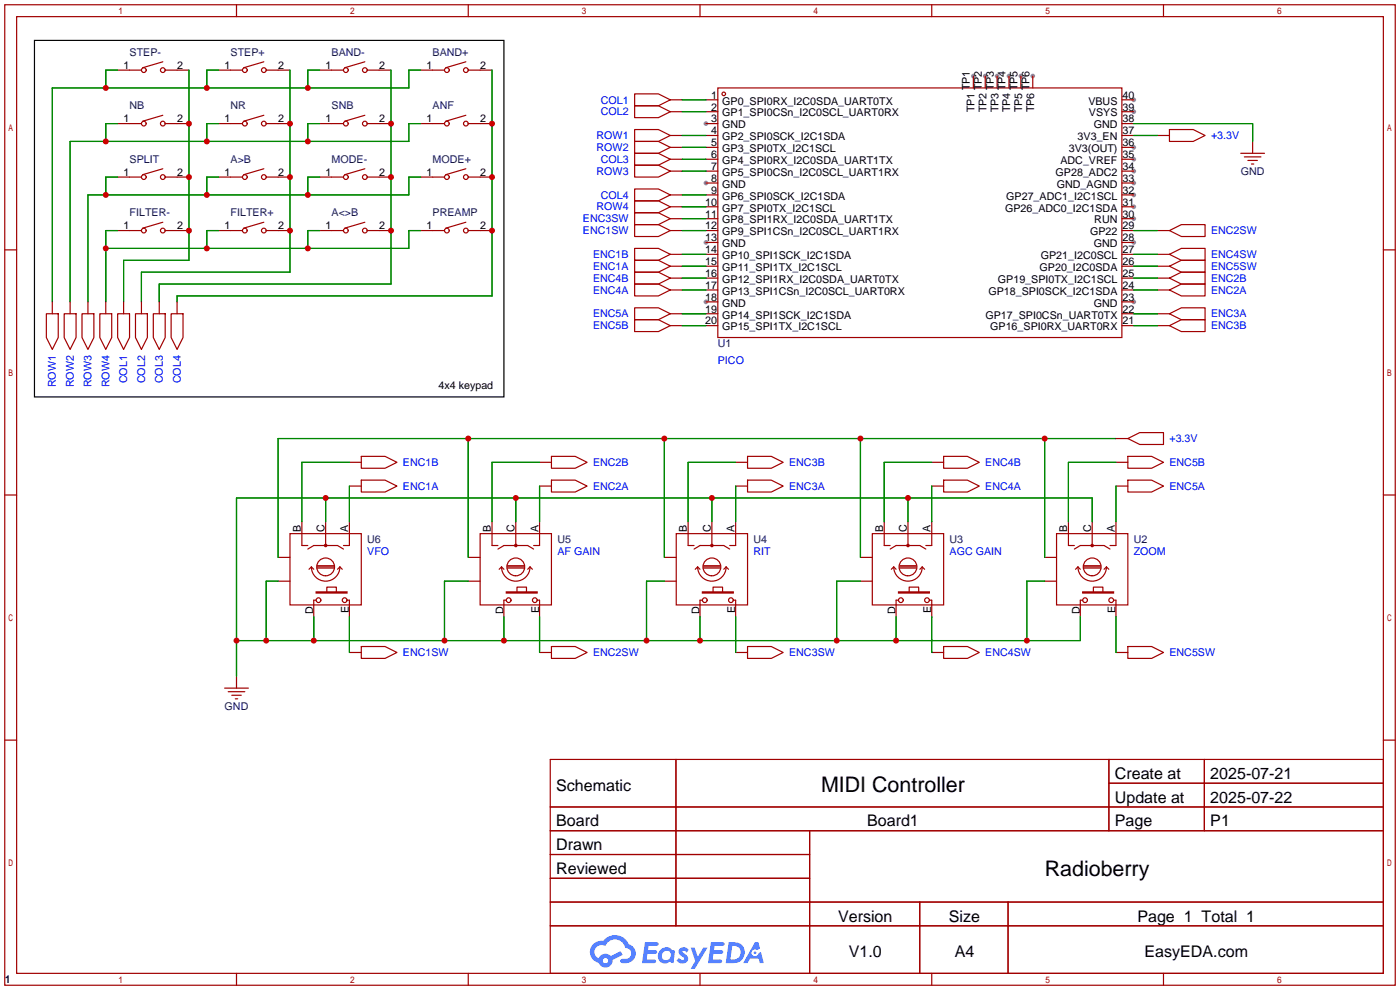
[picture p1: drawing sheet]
<svg xmlns="http://www.w3.org/2000/svg" width="299mm" height="212mm" viewBox="0 0 299 212" stroke-linecap="round" stroke-linejoin="round" font-family="sans-serif">
<g fill="#999">
<circle cx="150.9" cy="26.4" r=".51"/>
<circle cx="150.9" cy="39.1" r=".51"/>
<circle cx="150.9" cy="51.8" r=".51"/>
<circle cx="150.9" cy="64.5" r=".51"/>
<circle cx="242.3" cy="64.5" r=".51"/>
<circle cx="242.3" cy="51.8" r=".51"/>
<circle cx="242.3" cy="46.7" r=".51"/>
<circle cx="242.3" cy="44.2" r=".51"/>
<circle cx="242.3" cy="41.7" r=".51"/>
<circle cx="242.3" cy="39.1" r=".51"/>
<circle cx="242.3" cy="36.6" r=".51"/>
<circle cx="242.3" cy="34" r=".51"/>
<circle cx="242.3" cy="31.5" r=".51"/>
<circle cx="242.3" cy="23.9" r=".51"/>
<circle cx="242.3" cy="21.3" r=".51"/>
<circle cx="208" cy="16.3" r=".51"/>
<circle cx="210.6" cy="16.3" r=".51"/>
<circle cx="213.1" cy="16.3" r=".51"/>
<circle cx="215.6" cy="16.3" r=".51"/>
<circle cx="218.2" cy="16.3" r=".51"/>
<circle cx="220.7" cy="16.3" r=".51"/>
</g>
<g fill="none" stroke="#a10000" stroke-width=".25">
<path d="M1 1h297.2v209.6h-297.2zM3.6 3.6h292.1v204.4h-292.1zM50.5 1v2.6M100.1 1v2.6M149.6 1v2.6M199.1 1v2.6M248.7 1v2.6M1 53.4h2.6M295.7 53.4h2.5M1 105.8h2.6M295.7 105.8h2.5M1 158.2h2.6"/>
<path d="M295.7 158.2h2.5M117.6 162.3h178.1v45.7h-178.1zM117.6 172.5h178.1M117.6 177.5h178.1M144.5 162.3v35.6M173 177.5v30.5M237 162.3v15.2M237 167.4h58.7M257.4 162.3v15.2M117.6 182.6h55.4M117.6 192.8h178.1M117.6 187.7h55.4"/>
<path d="M117.6 197.9h178.1M196.6 192.8v15.2M215.4 192.8v15.2M50.5 208v2.6M100.1 208v2.6M149.6 208v2.6M199.1 208v2.6M248.7 208v2.6"/>
</g>
<g fill="#5487ff">
<path d="M145.3 202.7a1.3 1.3 0 0 1 1.9 .3l-.4 .6a.54 .54 0 0 0-.9-.2l.1 .2a1.34 1.34 0 0 1 .9 1.8 1.47 1.47 0 0 1-2.3-.1l.5-.6 .8 .5a.31 .31 0 0 0 .4-.3 .31 .31 0 0 0-.3-.4 1.12 1.12 0 0 1-.7-1.8z"/>
<path d="M147.6 202.5h.9l.6 2 1.2-2h.9l-2.7 4.6h-.9l1-1.7z"/>
<path d="M137.8 201.4h1.7a1.31 1.31 0 0 1 1.2 .2 .4 .4 0 0 1-.3 .5l-1.8 .1-.1 .9h1.6a.4 .4 0 0 1 .4 .4 .4 .4 0 0 1-.5 .4h-1.6l-.2 1.2h1.4a.46 .46 0 0 1 .5 0 .46 .46 0 0 1 .1 .5l-.4 .2h-2.6z"/>
<path d="M151.9 201.4h1.7a1.32 1.32 0 0 1 1.2 .2 .39 .39 0 0 1-.3 .5l-1.8 .1-.1 .9h1.6a.4 .4 0 0 1 .4 .4 .4 .4 0 0 1-.4 .4h-1.7l-.2 1.2h1.4a.46 .46 0 0 1 .5 0 .46 .46 0 0 1 .1 .5l-.4 .2h-2.6z"/>
<path d="M161.3 201.4h.8l.3 1.3-.6 .4a.75 .75 0 0 0-1.1 .3 .75 .75 0 0 0 .5 1 .75 .75 0 0 0 .9-.7l.5-.2 .6 2.3h-.8l-.3-.9h-1.8l-.5 .9h-1z"/>
<path d="M155.7 201.4l-.6 4.4h1.5a2.27 2.27 0 0 0 2.6-2.2 2.27 2.27 0 0 0-2.7-2.2zM156.5 202.1a1.5 1.5 0 0 1 1.8 1.6 1.5 1.5 0 0 1-1.9 1.4h-.3z"/>
<path d="M141.2 203a1.6 1.6 0 0 0-.3 2.3 1.6 1.6 0 0 0 2.3 .2l.7 .3 .3-2.4-.1-.3-.5-.1a1.58 1.58 0 0 0-2.4 0zM141.8 203.5a.98 .98 0 0 1 1.6 .4 .98 .98 0 0 1-1.1 1.3 .94 .94 0 0 1-.9-.7 .94 .94 0 0 1 .4-1z"/>
<path d="M126.8 201.8a2.37 2.37 0 0 0 1.1 4 1.54 1.54 0 0 0 1.8 1 1.54 1.54 0 0 0 1.2-1.6l2.2-1.1-.5-.8-2 1a1.57 1.57 0 0 0-2.7 .5 1.5 1.5 0 0 1-.7-2.1 1.5 1.5 0 0 1 2.2-.5 2.23 2.23 0 0 1 2.3-1.4 2.23 2.23 0 0 1 2 1.8 1.16 1.16 0 0 1 1.2 1.1 1.16 1.16 0 0 1-1.1 1.2h-.7a.47 .47 0 0 0-.5 .4 .47 .47 0 0 0 .4 .5 2.17 2.17 0 0 0 2.5-.9 2.17 2.17 0 0 0-.3-2.7l-.8-.4a3.2 3.2 0 0 0-5.5-.7l-1.1 .1zM128.8 205.3a.6 .6 0 0 1 1.2 0 .6 .6 0 0 1-1.2 0z"/>
<circle cx="161.4" cy="203.6" r=".28"/>
</g>
<g fill="none" stroke="#a10000" stroke-width=".25">
<path d="M25.1 15h5.1M34.8 13.2l-4.3 1.3M35.3 15h5.1M46.7 15h5.1M56.4 13.2l-4.3 1.3M56.9 15h5.1M68.3 15h5.1M78 13.2l-4.3 1.3M78.5 15h5.1M89.9 15h5.1M99.6 13.2l-4.4 1.3M100.1 15h5.1"/>
<path d="M153.4 18.8h86.4v53.3h-86.4zM208 16.3v2.5M210.6 16.3v2.5M213.1 16.3v2.5M215.6 16.3v2.5M218.2 16.3v2.5M220.7 16.3v2.5M25.1 26.4h5.1M25.1 37.8h5.1M34.8 24.6l-4.3 1.3M34.8 36.1l-4.3 1.2M35.3 26.4h5.1"/>
<path d="M35.3 37.8h5.1M46.7 26.4h5.1M46.7 37.8h5.1M56.4 24.6l-4.3 1.3M56.4 36.1l-4.3 1.2M56.9 26.4h5.1M56.9 37.8h5.1M68.3 26.4h5.1M68.3 37.8h5.1M78 36.1l-4.3 1.2M78 24.6l-4.3 1.3M78.5 26.4h5.1"/>
<path d="M78.5 37.8h5.1M89.9 26.4h5.1M89.9 37.8h5.1M99.6 24.6l-4.4 1.3M99.6 36.1l-4.4 1.2M100.1 26.4h5.1M100.1 37.8h5.1M135.6 20.1h5.1l2.6 1.2-2.6 1.3h-5.1zM135.6 22.6h5.1l2.6 1.3-2.6 1.2h-5.1zM135.6 27.7h5.1l2.6 1.3-2.6 1.2h-5.1zM135.6 30.2h5.1l2.6 1.3-2.6 1.3h-5.1zM135.6 32.8h5.1l2.6 1.2-2.6 1.3h-5.1z"/>
<path d="M135.6 35.3h5.1l2.6 1.3-2.6 1.2h-5.1zM143.3 21.3h2.5M143.3 23.9h2.5M143.3 29h2.5M143.3 31.5h2.5M143.3 34h2.5M143.3 36.6h2.5M150.9 26.4h2.5M150.9 21.3h2.5M150.9 23.9h2.5M150.9 29h2.5M150.9 31.5h2.5"/>
<path d="M150.9 34h2.5M150.9 36.6h2.5M150.9 39.1h2.5M239.8 26.4h2.5M239.8 21.3h2.5M239.8 23.9h2.5M239.8 29h2.5M239.8 31.5h2.5M239.8 34h2.5M239.8 36.6h2.5M239.8 39.1h2.5M247.4 29h2.5"/>
<path d="M249.9 27.7h5.1l2.6 1.3-2.6 1.2h-5.1zM265.2 32.8h5.1M265.9 33.5h3.6M266.7 34.3h2M267.5 35.1h.5M267.7 30.2v2.6M25.1 49.3h5.1M34.8 47.5l-4.3 1.3M35.3 49.3h5.1M46.7 49.3h5.1M56.4 47.5l-4.3 1.3M56.9 49.3h5.1"/>
<path d="M68.3 49.3h5.1M78 47.5l-4.3 1.3M78.5 49.3h5.1M89.9 49.3h5.1M99.6 47.5l-4.4 1.3M100.1 49.3h5.1M135.6 40.4h5.1l2.6 1.3-2.6 1.2h-5.1zM135.6 42.9h5.1l2.6 1.3-2.6 1.3h-5.1zM135.6 45.5h5.1l2.6 1.2-2.6 1.3h-5.1zM135.6 48h5.1l2.6 1.3-2.6 1.2h-5.1zM135.6 53.1h5.1l2.6 1.3-2.6 1.2h-5.1zM135.6 55.6h5.1l2.6 1.3-2.6 1.3h-5.1z"/>
<path d="M135.6 58.2h5.1l2.6 1.2-2.6 1.3h-5.1zM143.3 49.3h2.5M143.3 41.7h2.5M143.3 44.2h2.5M143.3 46.7h2.5M143.3 54.4h2.5M143.3 56.9h2.5M143.3 59.4h2.5M150.9 49.3h2.5M150.9 41.7h2.5M150.9 44.2h2.5M150.9 46.7h2.5"/>
<path d="M150.9 51.8h2.5M150.9 54.4h2.5M150.9 56.9h2.5M150.9 59.4h2.5M239.8 49.3h2.5M239.8 41.7h2.5M239.8 44.2h2.5M239.8 46.7h2.5M239.8 51.8h2.5M239.8 54.4h2.5M239.8 56.9h2.5M239.8 59.4h2.5"/>
<path d="M247.4 49.3h2.5M247.4 54.4h2.5M247.4 56.9h2.5M247.4 59.4h2.5M249.9 59.4l2.6-1.2h5.1v2.5h-5.1zM249.9 56.9l2.6-1.3h5.1v2.6h-5.1zM249.9 54.4l2.6-1.3h5.1v2.5h-5.1zM249.9 49.3l2.6-1.3h5.1v2.5h-5.1zM9.9 67.1h2.5v5l-1.2 2.6-1.3-2.6zM11.2 64.5v2.6M13.7 67.1h2.6v5l-1.3 2.6-1.3-2.6zM15 64.5v2.6"/>
<path d="M17.5 67.1h2.6v5l-1.3 2.6-1.3-2.6zM18.8 64.5v2.6M21.3 67.1h2.6v5l-1.3 2.6-1.3-2.6zM22.6 64.5v2.6M25.1 67.1h2.6v5l-1.3 2.6-1.3-2.6zM26.4 64.5v2.6M29 67.1h2.5v5l-1.3 2.6-1.2-2.6zM30.2 64.5v2.6M32.8 67.1h2.5v5l-1.3 2.6-1.2-2.6zM34 64.5v2.6M36.6 67.1h2.5v5l-1.3 2.6-1.2-2.6zM37.8 64.5v2.6"/>
<path d="M135.6 60.7h5.1l2.6 1.3-2.6 1.2h-5.1zM135.6 65.8h5.1l2.6 1.3-2.6 1.2h-5.1zM135.6 68.3h5.1l2.6 1.3-2.6 1.3h-5.1zM143.3 62h2.5M143.3 67.1h2.5M143.3 69.6h2.5M150.9 62h2.5M150.9 64.5h2.5M150.9 67.1h2.5M150.9 69.6h2.5M239.8 62h2.5M239.8 64.5h2.5"/>
<path d="M239.8 67.1h2.5M239.8 69.6h2.5M247.4 62h2.5M247.4 67.1h2.5M247.4 69.6h2.5M249.9 69.6l2.6-1.3h5.1v2.6h-5.1zM249.9 67.1l2.6-1.3h5.1v2.5h-5.1zM249.9 62l2.6-1.3h5.1v2.5h-5.1zM74.7 98.8h2.5M77.2 97.5h5.1l2.5 1.3-2.5 1.3h-5.1zM115.3 98.8h2.6M117.9 97.5h5l2.6 1.3-2.6 1.3h-5z"/>
<path d="M157.2 98.8h2.6M159.8 97.5h5l2.6 1.3-2.6 1.3h-5zM199.1 98.8h2.6M201.7 97.5h5.1l2.5 1.3-2.5 1.3h-5.1zM238.5 98.8h2.5M238.5 93.7h2.5M241 97.5h5.1l2.6 1.3-2.6 1.3h-5.1zM241 93.7l2.6-1.2h5.1v2.5h-5.1zM59.4 119.1h2.6M62 114h15.2v15.3h-15.2zM64.5 111.5v5.1h1.3M65.8 117.3l1.3-.7h5l1.3 .7"/>
<path d="M69.6 111.5v5.1M74.7 111.5v5.1h-1.3M74.7 103.9h2.5M77.2 102.6h5.1l2.5 1.3-2.5 1.3h-5.1zM100.1 119.1h2.5M102.6 114h15.3v15.3h-15.3zM105.2 111.5v5.1h1.2M106.4 117.3l1.3-.7h5.1l1.2 .7M110.2 111.5v5.1M115.3 111.5v5.1h-1.3M115.3 103.9h2.6M117.9 102.6h5l2.6 1.3-2.6 1.3h-5z"/>
<path d="M142 119.1h2.5M144.5 114h15.3v15.3h-15.3zM147.1 111.5v5.1h1.2M148.3 117.3l1.3-.7h5.1l1.3 .7M152.1 111.5v5.1M157.2 111.5v5.1h-1.2M157.2 103.9h2.6M159.8 102.6h5l2.6 1.3-2.6 1.3h-5zM183.9 119.1h2.5M186.4 114h15.3v15.3h-15.3zM189 111.5v5.1h1.2M190.2 117.3l1.3-.7h5.1l1.3 .7"/>
<path d="M194.1 111.5v5.1M199.1 111.5v5.1h-1.2M199.1 103.9h2.6M201.7 102.6h5.1l2.5 1.3-2.5 1.3h-5.1zM223.3 119.1h2.5M225.8 114h15.2v15.3h-15.2zM228.3 111.5v5.1h1.3M229.6 117.3l1.3-.7h5.1l1.2 .7M233.4 111.5v5.1M238.5 111.5v5.1h-1.3M238.5 103.9h2.5M241 102.6h5.1l2.6 1.3-2.6 1.3h-5.1z"/>
<path d="M59.4 124.2h2.6M66.5 121.2a3 3 0 0 0 3.1 3 3 3 0 0 0 3-3M66.5 121.2l.6 .5M66.5 121.2l-.5 .5M67.6 126.5h6.6v.2h-6.6zM67.6 128.3h-.5v3.5M67.8 121.4h3.6M67.8 121.2h3.6M67.8 120.9h3.6M69.5 123.1a1.91 1.91 0 0 1-1.6-2.8 1.91 1.91 0 0 1 3.2-.3 1.91 1.91 0 0 1-1 3l-.5 .1M69.8 126.5v-1h2.1v1M72.6 121.2l.6 .5"/>
<path d="M72.6 121.2l-.5 .5M74.2 128.3h.5v3.5M74.7 139.4h2.5M77.2 138.2h5.1l2.5 1.2-2.5 1.3h-5.1zM100.1 124.2h2.5M107.2 121.2a3 3 0 0 0 3 3 3 3 0 0 0 3.1-3M107.2 121.2l.5 .5M107.2 121.2l-.5 .5M108.2 126.5h6.6v.2h-6.6zM108.2 128.3h-.5v3.5M108.5 121.4h3.5M108.5 121.2h3.5"/>
<path d="M108.5 120.9h3.5M110.2 123.1a1.91 1.91 0 0 1-1.7-2.8 1.91 1.91 0 0 1 3.2-.3 1.91 1.91 0 0 1-1 3l-.5 .1M110.5 126.5v-1h2v1M113.3 121.2l.5 .5M113.3 121.2l-.5 .5M114.8 128.3h.5v3.5M115.3 139.4h2.6M117.9 138.2h5l2.6 1.2-2.6 1.3h-5zM142 124.2h2.5M149.1 121.2a3 3 0 0 0 3 3 3 3 0 0 0 3.1-3M149.1 121.2l.5 .5M149.1 121.2l-.5 .5"/>
<path d="M150.1 126.5h6.6v.2h-6.6zM150.1 128.3h-.5v3.5M150.4 121.4h3.5M150.4 121.2h3.5M150.4 120.9h3.5M152.1 123.1a1.91 1.91 0 0 1-1.6-2.8 1.91 1.91 0 0 1 3.1-.3 1.91 1.91 0 0 1-.9 3l-.6 .1M152.4 126.5v-1h2v1M155.2 121.2l.5 .5M155.2 121.2l-.5 .5M156.7 128.3h.5v3.5M157.2 139.4h2.6M159.8 138.2h5l2.6 1.2-2.6 1.3h-5z"/>
<path d="M183.9 124.2h2.5M191 121.2a3 3 0 0 0 3.1 3 3 3 0 0 0 3-3M191 121.2l.5 .5M191 121.2l-.5 .5M192 126.5h6.6v.2h-6.6zM192 128.3h-.5v3.5M192.3 121.4h3.5M192.3 121.2h3.5M192.3 120.9h3.5M194 123.1a1.91 1.91 0 0 1-1.6-2.8 1.91 1.91 0 0 1 3.1-.3 1.91 1.91 0 0 1-.9 3l-.5 .1M194.3 126.5v-1h2v1M197.1 121.2l.5 .5"/>
<path d="M197.1 121.2l-.5 .5M198.6 128.3h.5v3.5M199.1 139.4h2.6M201.7 138.2h5.1l2.5 1.2-2.5 1.3h-5.1zM223.3 124.2h2.5M230.4 121.2a3 3 0 0 0 3 3 3 3 0 0 0 3.1-3M230.4 121.2l.5 .5M230.4 121.2l-.5 .5M231.4 126.5h6.6v.2h-6.6zM231.4 128.3h-.5v3.5M231.6 121.4h3.6M231.6 121.2h3.6"/>
<path d="M231.6 120.9h3.6M233.3 123.1a1.91 1.91 0 0 1-1.6-2.8 1.91 1.91 0 0 1 3.2-.3 1.91 1.91 0 0 1-1 3l-.5 .1M233.7 126.5v-1h2v1M236.5 121.2l.5 .5M236.5 121.2l-.5 .5M238 128.3h.5v3.5M238.5 139.4h2.5M241 138.2h5.1l2.6 1.2-2.6 1.3h-5.1zM48 147.1h5.1M48.8 147.8h3.5M49.5 148.6h2.1M50.3 149.4h.5"/>
<path d="M50.5 144.5v2.6"/>
<circle cx="30.7" cy="15" r=".51"/>
<circle cx="34.8" cy="15" r=".51"/>
<circle cx="52.3" cy="15" r=".51"/>
<circle cx="56.4" cy="15" r=".51"/>
<circle cx="73.9" cy="15" r=".51"/>
<circle cx="78" cy="15" r=".51"/>
<circle cx="95.5" cy="15" r=".51"/>
<circle cx="99.6" cy="15" r=".51"/>
<circle cx="30.7" cy="37.8" r=".51"/>
<circle cx="30.7" cy="26.4" r=".51"/>
<circle cx="34.8" cy="37.8" r=".51"/>
<circle cx="34.8" cy="26.4" r=".51"/>
<circle cx="52.3" cy="37.8" r=".51"/>
<circle cx="52.3" cy="26.4" r=".51"/>
<circle cx="56.4" cy="37.8" r=".51"/>
<circle cx="56.4" cy="26.4" r=".51"/>
<circle cx="73.9" cy="37.8" r=".51"/>
<circle cx="73.9" cy="26.4" r=".51"/>
<circle cx="78" cy="37.8" r=".51"/>
<circle cx="78" cy="26.4" r=".51"/>
<circle cx="95.5" cy="37.8" r=".51"/>
<circle cx="95.5" cy="26.4" r=".51"/>
<circle cx="99.6" cy="37.8" r=".51"/>
<circle cx="99.6" cy="26.4" r=".51"/>
<circle cx="154.7" cy="20.1" r=".38"/>
<circle cx="30.7" cy="49.3" r=".51"/>
<circle cx="34.8" cy="49.3" r=".51"/>
<circle cx="52.3" cy="49.3" r=".51"/>
<circle cx="56.4" cy="49.3" r=".51"/>
<circle cx="73.9" cy="49.3" r=".51"/>
<circle cx="78" cy="49.3" r=".51"/>
<circle cx="95.5" cy="49.3" r=".51"/>
<circle cx="99.6" cy="49.3" r=".51"/>
<circle cx="69.6" cy="116.6" r=".25"/>
<circle cx="110.2" cy="116.6" r=".25"/>
<circle cx="152.1" cy="116.6" r=".25"/>
<circle cx="194.1" cy="116.6" r=".25"/>
<circle cx="233.4" cy="116.6" r=".25"/>
<circle cx="68.1" cy="128.3" r=".51"/>
<circle cx="73.7" cy="128.3" r=".51"/>
<circle cx="108.7" cy="128.3" r=".51"/>
<circle cx="114.3" cy="128.3" r=".51"/>
<circle cx="150.6" cy="128.3" r=".51"/>
<circle cx="156.2" cy="128.3" r=".51"/>
<circle cx="192.5" cy="128.3" r=".51"/>
<circle cx="198.1" cy="128.3" r=".51"/>
<circle cx="231.9" cy="128.3" r=".51"/>
<circle cx="237.5" cy="128.3" r=".51"/>
</g>
<g fill="none" stroke="#008700" stroke-width=".25">
<path d="M25.1 15h-2.5v3.8M40.4 15v40.6h-14v8.9M46.7 15h-2.5v3.8M62 15v43.2h-31.8v6.3M68.3 15h-2.5v3.8M83.6 15v45.7h-49.6v3.8M89.9 15h-2.5v3.8h-76.2v45.7M105.2 15v48.2h-67.4v1.3M25.1 26.4h-2.5v3.8M25.1 37.8h-2.5v3.9M46.7 26.4h-2.5v3.8M46.7 37.8h-2.5v3.9"/>
<path d="M68.3 26.4h-2.5v3.8M68.3 37.8h-2.5v3.9M89.9 26.4h-2.5v3.8h-72.4v34.3M89.9 37.8h-2.5v3.9h-68.6v22.8M145.8 21.3h5.1M145.8 23.9h5.1M145.8 29h5.1M145.8 31.5h5.1M145.8 34h5.1M145.8 36.6h5.1M242.3 26.4h25.4v3.8M242.3 29h5.1"/>
<path d="M25.1 49.3h-2.5v15.2M46.7 49.3h-2.5v3.8M68.3 49.3h-2.5v3.8M89.9 49.3h-2.5v3.8h-64.8M145.8 41.7h5.1M145.8 49.3h5.1M145.8 44.2h5.1M145.8 54.4h5.1M145.8 56.9h5.1M145.8 59.4h5.1M145.8 46.7h5.1M242.3 49.3h5.1"/>
<path d="M242.3 54.4h5.1M242.3 56.9h5.1M242.3 59.4h5.1M145.8 62h5.1M145.8 67.1h5.1M145.8 69.6h5.1M242.3 62h5.1M242.3 67.1h5.1M242.3 69.6h5.1M74.7 98.8h-10.2v12.7M100.1 93.7v25.4M115.3 98.8h-10.1v12.7"/>
<path d="M142 93.7v25.4M157.2 98.8h-10.1v12.7M183.9 93.7v25.4M199.1 98.8h-10.1v12.7M223.3 93.7v25.4M238.5 98.8h-10.2v12.7M238.5 93.7h-179.1v25.4M69.6 106.4v5.1M74.7 103.9v7.6M110.2 106.4v5.1M115.3 103.9v7.6M152.1 106.4v5.1"/>
<path d="M157.2 103.9v7.6M194.1 106.4v5.1M199.1 103.9v7.6M233.4 111.5v-5.1h-182.9v38.1M238.5 103.9v7.6M59.4 124.2h-2.5v12.7M67.1 131.8v5.1M74.7 131.8v7.6M100.1 124.2h-5.1v12.7M107.7 131.8v5.1M115.3 131.8v7.6M142 124.2h-3.8v12.7"/>
<path d="M149.6 131.8v5.1M157.2 131.8v7.6M183.9 124.2h-5.1v12.7M191.5 131.8v5.1M199.1 131.8v7.6M223.3 124.2h-3.8v12.7M230.9 131.8v5.1h-180.4M238.5 131.8v7.6"/>
</g>
<path d="M7.4 8.6h100.3v76.2h-100.3z" fill="none" stroke="#000" stroke-width=".25"/>
<g fill="#c00">
<circle cx="22.6" cy="18.8" r=".63"/>
<circle cx="44.2" cy="18.8" r=".63"/>
<circle cx="65.8" cy="18.8" r=".63"/>
<circle cx="22.6" cy="30.2" r=".63"/>
<circle cx="44.2" cy="30.2" r=".63"/>
<circle cx="65.8" cy="30.2" r=".63"/>
<circle cx="22.6" cy="41.7" r=".63"/>
<circle cx="44.2" cy="41.7" r=".63"/>
<circle cx="65.8" cy="41.7" r=".63"/>
<circle cx="44.2" cy="53.1" r=".63"/>
<circle cx="22.6" cy="53.1" r=".63"/>
<circle cx="65.8" cy="53.1" r=".63"/>
<circle cx="40.4" cy="26.4" r=".63"/>
<circle cx="40.4" cy="37.8" r=".63"/>
<circle cx="40.4" cy="49.3" r=".63"/>
<circle cx="62" cy="26.4" r=".63"/>
<circle cx="62" cy="37.8" r=".63"/>
<circle cx="62" cy="49.3" r=".63"/>
<circle cx="83.6" cy="26.4" r=".63"/>
<circle cx="83.6" cy="37.8" r=".63"/>
<circle cx="83.6" cy="49.3" r=".63"/>
<circle cx="105.2" cy="26.4" r=".63"/>
<circle cx="105.2" cy="37.8" r=".63"/>
<circle cx="105.2" cy="49.3" r=".63"/>
<circle cx="69.6" cy="106.4" r=".63"/>
<circle cx="110.2" cy="106.4" r=".63"/>
<circle cx="152.1" cy="106.4" r=".63"/>
<circle cx="194.1" cy="106.4" r=".63"/>
<circle cx="50.5" cy="136.9" r=".63"/>
<circle cx="56.9" cy="136.9" r=".63"/>
<circle cx="67.1" cy="136.9" r=".63"/>
<circle cx="95" cy="136.9" r=".63"/>
<circle cx="107.7" cy="136.9" r=".63"/>
<circle cx="138.2" cy="136.9" r=".63"/>
<circle cx="149.6" cy="136.9" r=".63"/>
<circle cx="178.8" cy="136.9" r=".63"/>
<circle cx="191.5" cy="136.9" r=".63"/>
<circle cx="219.5" cy="136.9" r=".63"/>
<circle cx="223.3" cy="93.7" r=".63"/>
<circle cx="183.9" cy="93.7" r=".63"/>
<circle cx="142" cy="93.7" r=".63"/>
<circle cx="100.1" cy="93.7" r=".63"/>
</g>
<g font-size="4.6">
<text x="175.5" y="169.3">MIDI Controller</text>
<text x="223.3" y="187.1">Radioberry</text>
</g>
<g font-size="3.4">
<text x="238.3" y="166.5">Create at</text>
<text x="258.7" y="166.5">2025-07-21</text>
<text x="118.9" y="169">Schematic</text>
<text x="238.3" y="171.6">Update at</text>
<text x="258.7" y="171.6">2025-07-22</text>
<text x="118.9" y="176.6">Board</text>
<text x="185.3" y="176.6">Board1</text>
<text x="238.3" y="176.6">Page</text>
<text x="258.7" y="176.6">P1</text>
<text x="118.9" y="181.7">Drawn</text>
<text x="118.9" y="186.8">Reviewed</text>
<text x="179.1" y="197">Version</text>
<text x="202.8" y="197">Size</text>
<text x="243.1" y="197">Page 1 Total 1</text>
<text x="181.4" y="204.6">V1.0</text>
<text x="204" y="204.6">A4</text>
<text x="244.6" y="204.6">EasyEDA.com</text>
</g>
<g font-size="2.3" fill="#000080">
<text x="27.7" y="12">STEP-</text>
<text x="49.3" y="12">STEP+</text>
<text x="70.9" y="12">BAND-</text>
<text x="92.5" y="12">BAND+</text>
<text x="27.7" y="23.4">NB</text>
<text x="49.3" y="23.4">NR</text>
<text x="70.9" y="23.4">SNB</text>
<text x="92.5" y="23.4">ANF</text>
<text x="27.7" y="34.8">SPLIT</text>
<text x="49.3" y="34.8">A&gt;B</text>
<text x="70.9" y="34.8">MODE-</text>
<text x="92.5" y="34.8">MODE+</text>
<text x="265.2" y="37.4">GND</text>
<text x="27.7" y="46.3">FILTER-</text>
<text x="49.3" y="46.3">FILTER+</text>
<text x="70.9" y="46.3">A&lt;&gt;B</text>
<text x="92.5" y="46.3">PREAMP</text>
<text x="153.4" y="74.2">U1</text>
<text x="78.5" y="116.1">U6</text>
<text x="119.1" y="116.1">U5</text>
<text x="161" y="116.1">U4</text>
<text x="202.9" y="116.1">U3</text>
<text x="242.3" y="116.1">U2</text>
<text x="48" y="151.7">GND</text>
<text x="1" y="210.1">1</text>
</g>
<g font-size="2.3">
<text x="26.4" y="14.7">1</text>
<text x="37.8" y="14.7">2</text>
<text x="48" y="14.7">1</text>
<text x="59.4" y="14.7">2</text>
<text x="69.6" y="14.7">1</text>
<text x="81" y="14.7">2</text>
<text x="91.2" y="14.7">1</text>
<text x="102.6" y="14.7">2</text>
<text x="152" y="21.1">1</text>
<text x="152" y="23.6">2</text>
<text x="154.4" y="22.4">GP0_SPI0RX_I2C0SDA_UART0TX</text>
<text x="207.3" y="19.3" transform="rotate(-90 207.3 19.3)">TP1</text>
<text x="208.3" y="24" transform="rotate(-90 208.3 24)">TP1</text>
<text x="209.8" y="19.3" transform="rotate(-90 209.8 19.3)">TP2</text>
<text x="210.8" y="24" transform="rotate(-90 210.8 24)">TP2</text>
<text x="212.4" y="19.3" transform="rotate(-90 212.4 19.3)">TP3</text>
<text x="213.4" y="24" transform="rotate(-90 213.4 24)">TP3</text>
<text x="214.9" y="19.3" transform="rotate(-90 214.9 19.3)">TP4</text>
<text x="215.9" y="24" transform="rotate(-90 215.9 24)">TP4</text>
<text x="217.5" y="19.3" transform="rotate(-90 217.5 19.3)">TP5</text>
<text x="218.5" y="24" transform="rotate(-90 218.5 24)">TP5</text>
<text x="220" y="19.3" transform="rotate(-90 220 19.3)">TP6</text>
<text x="221" y="24" transform="rotate(-90 221 24)">TP6</text>
<text x="232.6" y="22.4">VBUS</text>
<text x="239.9" y="23.6">39</text>
<text x="239.9" y="21.1">40</text>
<text x="26.4" y="26.2">1</text>
<text x="37.8" y="26.2">2</text>
<text x="48" y="26.2">1</text>
<text x="59.4" y="26.2">2</text>
<text x="69.6" y="26.2">1</text>
<text x="81" y="26.2">2</text>
<text x="91.2" y="26.2">1</text>
<text x="102.6" y="26.2">2</text>
<text x="152" y="26.2">3</text>
<text x="152" y="28.7">4</text>
<text x="154.4" y="24.9">GP1_SPI0CSn_I2C0SCL_UART0RX</text>
<text x="154.4" y="27.4">GND</text>
<text x="154.4" y="30">GP2_SPI0SCK_I2C1SDA</text>
<text x="230.3" y="30">3V3_EN</text>
<text x="232.7" y="24.9">VSYS</text>
<text x="233.8" y="27.4">GND</text>
<text x="239.9" y="28.7">37</text>
<text x="239.9" y="26.2">38</text>
<text x="152" y="31.2">5</text>
<text x="152" y="33.8">6</text>
<text x="154.4" y="32.5">GP3_SPI0TX_I2C1SCL</text>
<text x="154.4" y="35.1">GP4_SPI0RX_I2C0SDA_UART1TX</text>
<text x="226.6" y="35.1">ADC_VREF</text>
<text x="228.4" y="32.5">3V3(OUT)</text>
<text x="239.9" y="33.8">35</text>
<text x="239.9" y="31.2">36</text>
<text x="26.4" y="37.6">1</text>
<text x="37.8" y="37.6">2</text>
<text x="48" y="37.6">1</text>
<text x="59.4" y="37.6">2</text>
<text x="69.6" y="37.6">1</text>
<text x="81" y="37.6">2</text>
<text x="91.2" y="37.6">1</text>
<text x="102.6" y="37.6">2</text>
<text x="152" y="36.3">7</text>
<text x="152" y="38.9">8</text>
<text x="152" y="41.4">9</text>
<text x="154.4" y="37.6">GP5_SPI0CSn_I2C0SCL_UART1RX</text>
<text x="154.4" y="40.1">GND</text>
<text x="225.6" y="37.6">GP28_ADC2</text>
<text x="225.9" y="40.1">GND_AGND</text>
<text x="239.9" y="41.4">32</text>
<text x="239.9" y="38.9">33</text>
<text x="239.9" y="36.3">34</text>
<text x="150.7" y="43.9">10</text>
<text x="150.7" y="46.5">11</text>
<text x="154.4" y="42.7">GP6_SPI0SCK_I2C1SDA</text>
<text x="154.4" y="45.2">GP7_SPI0TX_I2C1SCL</text>
<text x="154.4" y="47.8">GP8_SPI1RX_I2C0SDA_UART1TX</text>
<text x="214.8" y="45.2">GP26_ADC0_I2C1SDA</text>
<text x="215.1" y="42.7">GP27_ADC1_I2C1SCL</text>
<text x="233.9" y="47.8">RUN</text>
<text x="239.9" y="46.5">30</text>
<text x="239.9" y="43.9">31</text>
<text x="26.4" y="49">1</text>
<text x="37.8" y="49">2</text>
<text x="48" y="49">1</text>
<text x="59.4" y="49">2</text>
<text x="69.6" y="49">1</text>
<text x="81" y="49">2</text>
<text x="91.2" y="49">1</text>
<text x="102.6" y="49">2</text>
<text x="150.7" y="49">12</text>
<text x="150.7" y="51.6">13</text>
<text x="154.4" y="50.3">GP9_SPI1CSn_I2C0SCL_UART1RX</text>
<text x="154.4" y="52.8">GND</text>
<text x="233" y="50.3">GP22</text>
<text x="233.8" y="52.8">GND</text>
<text x="239.9" y="51.6">28</text>
<text x="239.9" y="49">29</text>
<text x="150.7" y="54.1">14</text>
<text x="150.7" y="56.6">15</text>
<text x="150.7" y="59.2">16</text>
<text x="154.4" y="55.4">GP10_SPI1SCK_I2C1SDA</text>
<text x="154.4" y="57.9">GP11_SPI1TX_I2C1SCL</text>
<text x="222.2" y="57.9">GP20_I2C0SDA</text>
<text x="222.4" y="55.4">GP21_I2C0SCL</text>
<text x="239.9" y="59.2">25</text>
<text x="239.9" y="56.6">26</text>
<text x="239.9" y="54.1">27</text>
<text x="150.7" y="61.7">17</text>
<text x="150.7" y="64.3">18</text>
<text x="154.4" y="60.5">GP12_SPI1RX_I2C0SDA_UART0TX</text>
<text x="154.4" y="63">GP13_SPI1CSn_I2C0SCL_UART0RX</text>
<text x="154.4" y="65.5">GND</text>
<text x="211.2" y="63">GP18_SPI0SCK_I2C1SDA</text>
<text x="213.3" y="60.5">GP19_SPI0TX_I2C1SCL</text>
<text x="233.8" y="65.5">GND</text>
<text x="239.9" y="64.3">23</text>
<text x="239.9" y="61.7">24</text>
<text x="150.7" y="66.8">19</text>
<text x="150.7" y="69.3">20</text>
<text x="154.4" y="68.1">GP14_SPI1SCK_I2C1SDA</text>
<text x="154.4" y="70.6">GP15_SPI1TX_I2C1SCL</text>
<text x="210.6" y="68.1">GP17_SPI0CSn_UART0TX</text>
<text x="211.6" y="70.6">GP16_SPI0RX_UART0RX</text>
<text x="239.9" y="69.3">21</text>
<text x="239.9" y="66.8">22</text>
<text x="93.7" y="83.1">4x4 keypad</text>
<text x="64.3" y="113.8" transform="rotate(-90 64.3 113.8)">B</text>
<text x="69.3" y="113.8" transform="rotate(-90 69.3 113.8)">C</text>
<text x="74.4" y="113.8" transform="rotate(-90 74.4 113.8)">A</text>
<text x="104.9" y="113.8" transform="rotate(-90 104.9 113.8)">B</text>
<text x="110" y="113.8" transform="rotate(-90 110 113.8)">C</text>
<text x="115.1" y="113.8" transform="rotate(-90 115.1 113.8)">A</text>
<text x="146.8" y="113.8" transform="rotate(-90 146.8 113.8)">B</text>
<text x="151.9" y="113.8" transform="rotate(-90 151.9 113.8)">C</text>
<text x="157" y="113.8" transform="rotate(-90 157 113.8)">A</text>
<text x="188.7" y="113.8" transform="rotate(-90 188.7 113.8)">B</text>
<text x="193.8" y="113.8" transform="rotate(-90 193.8 113.8)">C</text>
<text x="198.9" y="113.8" transform="rotate(-90 198.9 113.8)">A</text>
<text x="228.1" y="113.8" transform="rotate(-90 228.1 113.8)">B</text>
<text x="233.2" y="113.8" transform="rotate(-90 233.2 113.8)">C</text>
<text x="238.3" y="113.8" transform="rotate(-90 238.3 113.8)">A</text>
<text x="67" y="131.2" transform="rotate(-90 67 131.2)">D</text>
<text x="74.6" y="131.1" transform="rotate(-90 74.6 131.1)">E</text>
<text x="107.6" y="131.2" transform="rotate(-90 107.6 131.2)">D</text>
<text x="115.2" y="131.1" transform="rotate(-90 115.2 131.1)">E</text>
<text x="149.5" y="131.2" transform="rotate(-90 149.5 131.2)">D</text>
<text x="157.1" y="131.1" transform="rotate(-90 157.1 131.1)">E</text>
<text x="191.4" y="131.2" transform="rotate(-90 191.4 131.2)">D</text>
<text x="199" y="131.1" transform="rotate(-90 199 131.1)">E</text>
<text x="230.8" y="131.2" transform="rotate(-90 230.8 131.2)">D</text>
<text x="238.4" y="131.1" transform="rotate(-90 238.4 131.1)">E</text>
</g>
<g font-size="2.3" fill="#00f">
<text x="128.4" y="22.1">COL1</text>
<text x="127.5" y="29.7">ROW1</text>
<text x="128.4" y="24.7">COL2</text>
<text x="258.8" y="29.7">+3.3V</text>
<text x="127.5" y="32.3">ROW2</text>
<text x="128.4" y="34.8">COL3</text>
<text x="127.5" y="37.4">ROW3</text>
<text x="124.6" y="47.5">ENC3SW</text>
<text x="127.5" y="45">ROW4</text>
<text x="128.4" y="42.4">COL4</text>
<text x="124.6" y="50.1">ENC1SW</text>
<text x="258.8" y="50.1">ENC2SW</text>
<text x="126.7" y="55.1">ENC1B</text>
<text x="126.7" y="57.7">ENC1A</text>
<text x="258.8" y="57.7">ENC5SW</text>
<text x="258.8" y="55.1">ENC4SW</text>
<text x="126.7" y="60.2">ENC4B</text>
<text x="126.7" y="62.8">ENC4A</text>
<text x="258.8" y="62.8">ENC2A</text>
<text x="258.8" y="60.2">ENC2B</text>
<text x="126.7" y="67.8">ENC5A</text>
<text x="126.7" y="70.4">ENC5B</text>
<text x="258.8" y="70.4">ENC3B</text>
<text x="258.8" y="67.8">ENC3A</text>
<text x="153.4" y="77.8">PICO</text>
<text x="12" y="82.8" transform="rotate(-90 12 82.8)">ROW1</text>
<text x="15.8" y="82.8" transform="rotate(-90 15.8 82.8)">ROW2</text>
<text x="19.6" y="82.8" transform="rotate(-90 19.6 82.8)">ROW3</text>
<text x="23.4" y="82.8" transform="rotate(-90 23.4 82.8)">ROW4</text>
<text x="27.2" y="81.9" transform="rotate(-90 27.2 81.9)">COL1</text>
<text x="31" y="81.9" transform="rotate(-90 31 81.9)">COL2</text>
<text x="34.8" y="81.9" transform="rotate(-90 34.8 81.9)">COL3</text>
<text x="38.6" y="81.9" transform="rotate(-90 38.6 81.9)">COL4</text>
<text x="249.9" y="94.5">+3.3V</text>
<text x="86.1" y="99.6">ENC1B</text>
<text x="126.7" y="99.6">ENC2B</text>
<text x="168.7" y="99.6">ENC3B</text>
<text x="210.6" y="99.6">ENC4B</text>
<text x="249.9" y="99.6">ENC5B</text>
<text x="86.1" y="104.7">ENC1A</text>
<text x="126.7" y="104.7">ENC2A</text>
<text x="168.7" y="104.7">ENC3A</text>
<text x="210.6" y="104.7">ENC4A</text>
<text x="249.9" y="104.7">ENC5A</text>
<text x="78.5" y="118.6">VFO</text>
<text x="119.1" y="118.6">AF GAIN</text>
<text x="161" y="118.6">RIT</text>
<text x="202.9" y="118.6">AGC GAIN</text>
<text x="242.3" y="118.6">ZOOM</text>
<text x="86.1" y="140.2">ENC1SW</text>
<text x="126.7" y="140.2">ENC2SW</text>
<text x="168.7" y="140.2">ENC3SW</text>
<text x="210.6" y="140.2">ENC4SW</text>
<text x="249.9" y="140.2">ENC5SW</text>
</g>
</svg>
